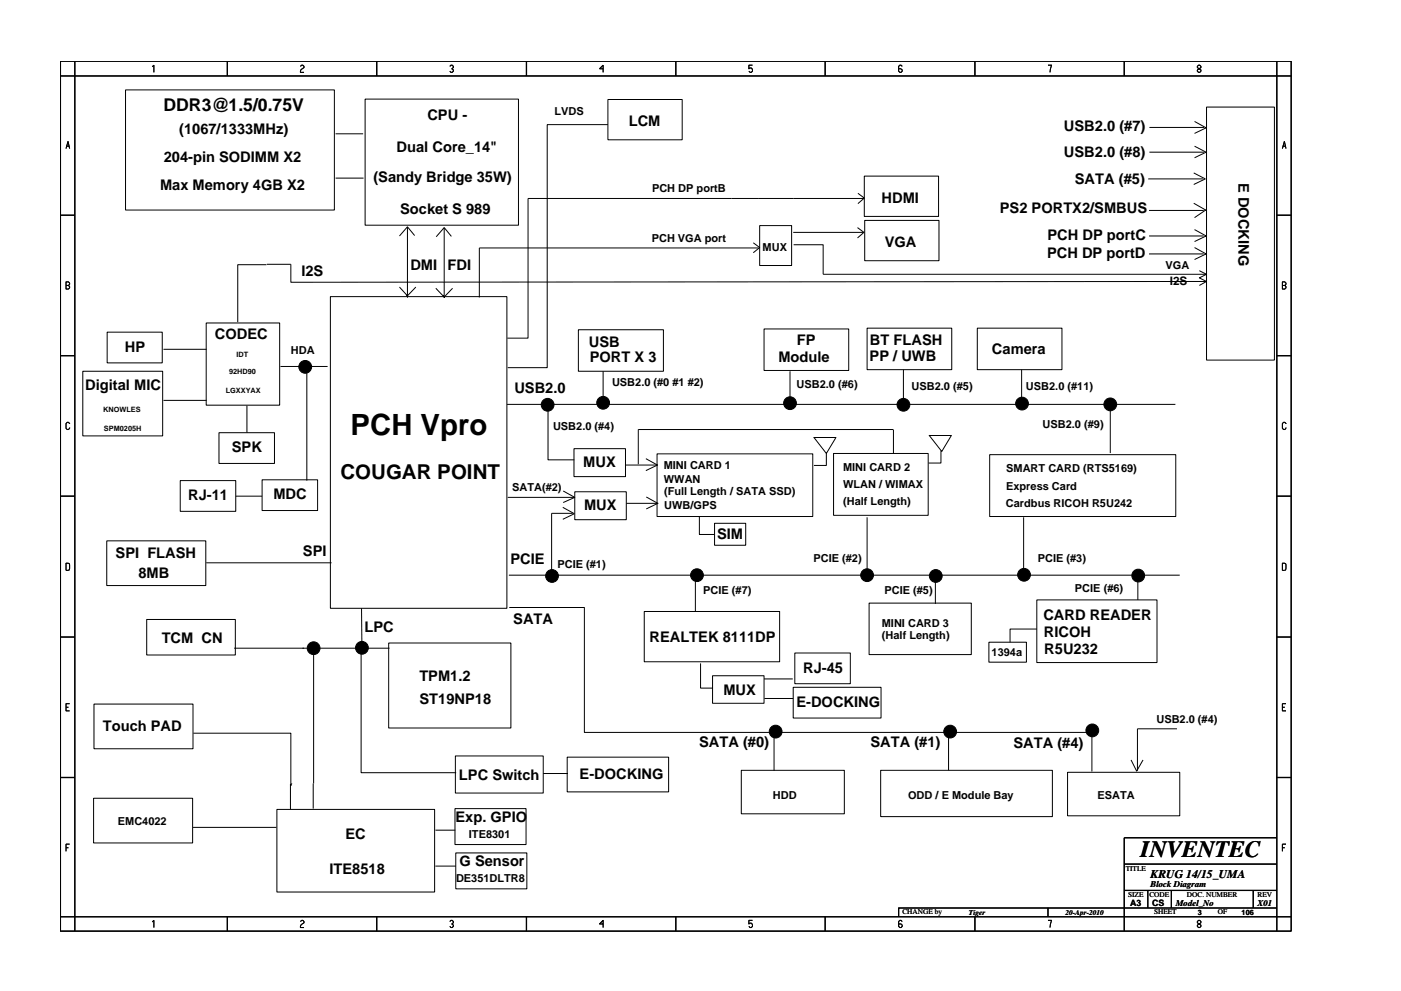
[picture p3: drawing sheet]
<svg xmlns="http://www.w3.org/2000/svg" width="297mm" height="210mm" viewBox="0 0 297 210" stroke-linecap="round" stroke-linejoin="round" font-family="sans-serif">
<g fill="none" stroke="#000" stroke-width=".21">
<path d="M26.6 19.1h44.3v25.5h-44.3zM32.3 14.2l.3-.4v1.6M64 13.8l-.3 .3 .3-.3h.2l.3 .3v.2l-.7 .5-.1 .6h.8h-.8l.1-.6 .7-.5v-.2l-.3-.3zM95.4 14.1l.2-.3h.3l.2 .3v.2l-.3 .3 .3 .2v.3l-.2 .3h-.3l-.2-.3M127.9 14.6h-.8l.8-.8v1.6M158.8 13.8h.7h-.7v.8l.2-.2a.5 .5 0 0 1 .5 .7l-.2 .3h-.3l-.2-.3 .2 .3h.3l.2-.3a.5 .5 0 0 0-.5-.7l-.2 .2zM191.3 14.1l-.3-.3h-.2l-.3 .3v1l.3 .3h.2l.3-.3v-.3l-.3-.2h-.5M222.2 13.8h.8l-.4 1.6M254.1 13.8l-.2 .3v.2l.7 .5v.3l-.2 .3h-.3l-.2-.3v-.3l.7-.5v-.2l-.2-.3zM14 31.5l.4-1.5 .4 1.5M14.1 31h.6M71.1 28.4h5.9"/>
<path d="M71.1 37.8h6M77.4 21h32.5v26.8h-32.5zM128.9 21.1h15.7v8.6h-15.7zM128.9 26.4h-12.9v51.6h-8.4M183.2 37.4h15.8v8.5h-15.8zM243.4 38h11.6M243.7 27h11.6M243.7 32.3h11.6M253.1 36.7l2.5 1.3-2.5 1.1M253.3 25.8l2.4 1.3-2.4 1.2M253.3 31l2.4 1.3-2.4 1.2M255.8 22.7h14.4v53.7h-14.4z"/>
<path d="M271.9 31.5l.4-1.5 .4 1.5M272 31h.6M56.5 56.2h-6.1v12.2M56.6 56.1h5.1v3.8l193.9-.2M86.4 48.2v14.8l-.3-.5M87.9 50l-1.5-1.9-1.7 2M94.2 48.3v14.8l-.3-.5M94.2 48.3l1.5 1.9M94.2 48.3l-1.7 1.9M159.7 51.5l1.4 1-1.4 1.1M160.8 52.6h-59.2v10.5M161.1 47.9h6.7v8.4h-6.7z"/>
<path d="M168.2 49.3h15M168.3 51.9h6.2v6.3h81.2M181.8 48.3l1.4 1-1.4 1.2M181.9 41l1.3 1-1.3 1.2M183.2 42.1h-71.2v29.6h-4.4M183.3 46.8h15.8v8.5h-15.8zM243.6 44.6h11.6M243.6 50.1h11.6M243.6 53.9h11.6M253.1 43.1l2.5 1.5-2.3 1.6M253.3 48.7l2.4 1.4-2.4 1.2M253.3 52.5l2.4 1.4-2.4 1.2"/>
<path d="M254.3 57.4l1.5 .8-1.5 .8 1.5 .7-1.5 .9M14 60.6h.5l.3-.3v-.2l-.3-.3h-.5v1.5h.5l.3-.2v-.3l-.3-.2M17.6 78.8h16.9v13.7h-16.9zM22.7 70.5h11.7v6.5h-11.7zM34.7 74.1h9.1M43.7 68.5h15.6v17.5h-15.6zM59.5 77.8h10M65.1 78.4v23.6M70 62.9h37.5v66.2h-37.5zM84.7 60.9l1.7 1.9 1.8-1.9M92.4 61.2l1.8 1.8 1.8-1.8M122.6 70h18.1v8.8h-18.1z"/>
<path d="M127.9 78.8v7M162 69.8h17.9v8.8h-17.9zM167.5 78.8v7M183.8 69.6h18v8.8h-18zM191.5 78.4v7.1M207.2 69.6h18v8.8h-18zM216.6 78.4v7.1M271.9 60.6h.5l.3-.3v-.2l-.3-.3h-.5v1.5h.5l.3-.2v-.3l-.3-.2M14.8 89.9l-.3-.3h-.2l-.3 .3v1l.3 .2h.2l.3-.4M34.7 84.9h9.1M46.4 91.8h11.8v6.5h-11.8zM52.4 86v5.8"/>
<path d="M107.5 85.8h141.7M116.2 86.4v11.2h5.6M121.7 95.2h10.9v5.9h-10.9zM132.7 98.7h6.8M136.9 97.3l2.5 1.4-2.5 1.2M139.3 96.3h33v13.3h-33zM172.5 92.8h4.7l-2 3.4-2.6-3.4M175.2 96.1v2.6h-2.6M176.7 96.2h20.1v13.1h-20.1zM189.4 91.1h-54.1v7.4M189.4 91.2v5.1M197 92.3l2.7 3.5 2-3.4h-4.7"/>
<path d="M199.5 95.6v2.6h-2.6M209.8 96.5h39.5v13.1h-39.5zM235.4 85.7v10.4M272.7 89.9l-.3-.3h-.3l-.2 .3v1l.2 .2h.3l.3-.4M14 119.5l.7 .1v1.3l-.7 .1zM22.6 114.8h21v9.4h-21zM38.2 102h11.8v6.5h-11.8zM43.7 119.4h26.6M50 105.3h5.6M55.6 101.8h11.7v6.5h-11.7zM107.6 105.5h14.2M119.3 107.6l2.5 1.4-2.5 1.2"/>
<path d="M119.4 104.2l2.5 1.3-2.5 1.1M121.4 108.9h-4.4v13M121.9 104.3h10.9v6h-10.9zM132.8 106.8h6.8M137 105.4l2.5 1.4-2.5 1.2M148.3 109.7v3.7h3.1M151.5 111h6.6v4.7h-6.6zM183.8 109.8v12.1M217 109.8v12.1M271.9 119.5l.7 .1v1.3l-.7 .1zM31.1 131.4h18.8v7.6h-18.8zM49.6 137.5h33"/>
<path d="M66.5 137.7v28.5M76.6 138v25.9h20.1M76.7 129.1v8.5M82.4 136.4h25.9v18.1h-25.9zM107.9 122h142.2M108 128.9h15.9v26.5h107.5M136.6 129.7h28.7v10.7h-28.7zM147.4 122.5v7.2M168.5 138.5h11.8v6.6h-11.8zM184.3 128h21.6v10.9h-21.6zM198.3 122.2v5.9M209.7 136.3h7.9v4.2h-7.9z"/>
<path d="M219.8 127.3h25.5v13.3h-25.5zM219.8 133.5h-5.6v2.8M241.2 122.2v5.1M14 150.1h.5M14.8 149.3h-.8v1.5h.8M19.9 149.4h21v9.5h-21zM41 155.6h20.7v11.1l.2-.5M148.5 140.7v5.3h2.7M151.1 143.4h10.9v5.8h-10.9zM162 144h6.1M162.1 148.2h6.1M164.1 155.4v8.1"/>
<path d="M168.2 145.8h18.6v6.5h-18.6zM201.1 155.2v8.2M231.5 155.6v8.1M249.5 154.6h-8.3v8.9M271.9 150.1h.5M272.7 149.3h-.8v1.5h.8M14 179.1v1.5v-1.5h.8zM14 179.9h.5M19.8 169.4h21v9.4h-21zM40.9 175.5h17.7M58.7 171.7h33.4v17.6h-33.4zM61.6 166.3v5.3"/>
<path d="M66.4 166.2v5.4M92.3 176.1h4.2M96.5 171.6h15v7.6h-15zM96.5 160.4h18.7v7.9h-18.7zM115.2 164.1h5.2M120.3 160.6h21.5v7.4h-21.5zM157.2 163.4h21.8v9.3h-21.8zM186.7 163.4h36.4v9.9h-36.4zM226.3 163.9h23.8v9.2h-23.8zM239.8 161.2l1.2 2.4 1.3-2.4M271.9 179.9h.5M272.7 179.1h-.8v1.5"/>
<path d="M32.3 195.6l.3-.3v1.5M63.7 195.5l.3-.2h.2l.3 .2v.3l-.5 .3-.3 .4v.3h.8M92.3 183.8h4.3M95.6 195.3l-.2 .2 .2-.2h.3l.2 .2v.3l-.3 .2 .3 .3v.2l-.2 .3h-.3l-.2-.3 .2 .3h.3l.2-.3v-.2l-.3-.3 .3-.2v-.3l-.2-.2zM96.6 181h15.1v7.6h-15.1zM127.9 195.3v1.5v-1.5l-.8 .7h.8h-.8zM159.5 195.3h-.7v.7l.2-.1a.5 .5 0 0 1 .5 .6l-.2 .3h-.3l-.2-.3M191.3 195.5l-.3-.2h-.2l-.3 .2v1l.3 .3h.2l.3-.3v-.2l-.3-.3h-.5M222.2 195.3h.8l-.4 1.5 .4-1.5zM254.1 195.3l-.2 .2v.3l.7 .5v.2l-.2 .3h-.3l-.2-.3v-.2l.7-.5v-.3l-.2-.2z"/>
<circle cx="64.7" cy="77.8" r="1.35"/>
<circle cx="116.1" cy="85.9" r="1.35"/>
<circle cx="127.9" cy="85.5" r="1.35"/>
<circle cx="167.5" cy="85.5" r="1.35"/>
<circle cx="191.5" cy="85.9" r="1.35"/>
<circle cx="216.7" cy="85.6" r="1.35"/>
<circle cx="235.4" cy="85.8" r="1.35"/>
<circle cx="66.5" cy="137.5" r="1.35"/>
<circle cx="76.7" cy="137.4" r="1.35"/>
<circle cx="117" cy="122.2" r="1.35"/>
<circle cx="147.8" cy="122" r="1.35"/>
<circle cx="183.8" cy="122" r="1.35"/>
<circle cx="198.4" cy="122.2" r="1.35"/>
<circle cx="217.1" cy="121.9" r="1.35"/>
<circle cx="241.3" cy="122.1" r="1.35"/>
<circle cx="164.5" cy="155.2" r="1.35"/>
<circle cx="201.5" cy="155.2" r="1.35"/>
<circle cx="231.6" cy="155" r="1.35"/>
</g>
<g fill="#000">
<circle cx="64.7" cy="77.8" r="1.35"/>
<circle cx="116.1" cy="85.9" r="1.35"/>
<circle cx="127.9" cy="85.5" r="1.35"/>
<circle cx="167.5" cy="85.5" r="1.35"/>
<circle cx="191.5" cy="85.9" r="1.35"/>
<circle cx="216.7" cy="85.6" r="1.35"/>
<circle cx="235.4" cy="85.8" r="1.35"/>
<circle cx="66.5" cy="137.5" r="1.35"/>
<circle cx="76.7" cy="137.4" r="1.35"/>
<circle cx="117" cy="122.2" r="1.35"/>
<circle cx="147.8" cy="122" r="1.35"/>
<circle cx="183.8" cy="122" r="1.35"/>
<circle cx="198.4" cy="122.2" r="1.35"/>
<circle cx="217.1" cy="121.9" r="1.35"/>
<circle cx="241.3" cy="122.1" r="1.35"/>
<circle cx="164.5" cy="155.2" r="1.35"/>
<circle cx="201.5" cy="155.2" r="1.35"/>
<circle cx="231.6" cy="155" r="1.35"/>
</g>
<g fill="none" stroke="#000" stroke-width=".25">
<path d="M12.8 13h261v184.6h-261zM12.8 16.1h261M15.9 13v184.6M48.2 13v3.1M79.9 13v3.1M111.6 13v3.1M143.3 13v3.1M174.9 13v3.1M206.7 13v3.1M238.4 13v3.1M270.7 13v184.6M12.8 45.7h3.1"/>
<path d="M270.7 45.7h3.1M12.8 75.5h3.1M270.7 75.5h3.1M12.8 105.3h3.1M270.7 105.3h3.1M12.8 135.2h3.1M270.7 135.2h3.1M12.8 165h3.1M270.7 165h3.1M270.7 177.7h-32.3v19.9M12.8 194.5h261M48.2 194.5v3.1"/>
<path d="M79.9 194.5v3.1M111.6 194.5v3.1M143.3 194.5v3.1M174.9 194.5v3.1M206.7 194.5v3.1M222.2 192.6v1.9M238.4 183.3h32.3M238.4 188.9h32.3M243.4 188.9v3.7M248.4 188.9v3.7M265.7 188.9v3.7M270.7 192.6h-80.2v1.9"/>
</g>
<text font-size="6.2" x="74.3" y="92.4">PCH Vpro</text>
<text font-size="5" x="241.8" y="181.9">INVENTEC</text>
<text font-size="4.4" x="72.2" y="101.7">COUGAR POINT</text>
<text font-size="3.7" x="34.7" y="23.7">DDR3@1.5/0.75V</text>
<g font-size="3.1">
<text x="38" y="28.5">(1067/1333MHz)</text>
<text x="90.6" y="25.4">CPU -</text>
<text x="133.3" y="26.6">LCM</text>
<text x="225.6" y="27.8">USB2.0 (#7)</text>
<text x="34.7" y="34.3">204-pin SODIMM X2</text>
<text x="84.1" y="32.2">Dual Core_14&quot;</text>
<text x="225.6" y="33.2">USB2.0 (#8)</text>
<text x="33.9" y="40.4">Max Memory 4GB X2</text>
<text x="79.2" y="38.7">(Sandy Bridge 35W)</text>
<text x="227.9" y="39.1">SATA (#5)</text>
<text x="262.6" y="38.8" transform="rotate(90 262.6 38.8)">E DOCKING</text>
<text x="84.8" y="45.4">Socket S 989</text>
<text x="186.9" y="43">HDMI</text>
<text x="212" y="45.3">PS2 PORTX2/SMBUS</text>
<text x="187.6" y="52.4">VGA</text>
<text x="222.1" y="50.9">PCH DP portC</text>
<text x="63.9" y="58.5">I2S</text>
<text x="87" y="57.4">DMI</text>
<text x="94.9" y="57.4">FDI</text>
<text x="222" y="54.8">PCH DP portD</text>
<text x="45.6" y="71.9">CODEC</text>
<text x="26.5" y="74.6">HP</text>
<text x="124.8" y="73.5">USB</text>
<text x="125" y="76.8">PORT X 3</text>
<text x="165" y="76.8">Module</text>
<text x="169" y="73.1">FP</text>
<text x="184.4" y="76.7">PP / UWB</text>
<text x="184.5" y="73.1">BT FLASH</text>
<text x="210.3" y="75.1">Camera</text>
<text x="18.1" y="82.7">Digital MIC</text>
<text x="109.1" y="83.4">USB2.0</text>
<text x="49.2" y="96">SPK</text>
<text x="123.7" y="99.1">MUX</text>
<text x="39.9" y="106.1">RJ-11</text>
<text x="58" y="106">MDC</text>
<text x="123.8" y="108.3">MUX</text>
<text x="24.5" y="118.4">SPI FLASH</text>
<text x="64.2" y="118">SPI</text>
<text x="108.2" y="119.7">PCIE</text>
<text x="152" y="114.4">SIM</text>
<text x="29.3" y="122.7">8MB</text>
<text x="221.2" y="131.5">CARD READER</text>
<text x="34.3" y="136.5">TCM CN</text>
<text x="77.3" y="134.2">LPC</text>
<text x="108.8" y="132.4">SATA</text>
<text x="137.7" y="136.3">REALTEK 8111DP</text>
<text x="221.3" y="135.2">RICOH</text>
<text x="170.3" y="142.7">RJ-45</text>
<text x="221.4" y="138.7">R5U232</text>
<text x="88.9" y="144.6">TPM1.2</text>
<text x="88.9" y="149.4">ST19NP18</text>
<text x="153.4" y="147.4">MUX</text>
<text x="168.9" y="149.9">E-DOCKING</text>
<text x="21.8" y="155.2">Touch PAD</text>
<text x="148.2" y="158.6">SATA (#0)</text>
<text x="184.5" y="158.6">SATA (#1)</text>
<text x="214.9" y="158.6">SATA (#4)</text>
<text x="97.3" y="165.6">LPC Switch</text>
<text x="122.9" y="165.3">E-DOCKING</text>
<text x="73.2" y="178">EC</text>
<text x="96.6" y="174.4">Exp. GPIO</text>
<text x="69.8" y="185.5">ITE8518</text>
<text x="97.4" y="183.8">G Sensor</text>
</g>
<g font-size="2.5">
<text x="248" y="60.5">I2S</text>
<text x="244" y="186.3">KRUG 14/15_UMA</text>
</g>
<g font-size="2.3">
<text x="117.6" y="24.4">LVDS</text>
<text x="138.2" y="40.7">PCH DP portB</text>
<text x="138.2" y="51.4">PCH VGA port</text>
<text x="161.7" y="53.2">MUX</text>
<text x="247.1" y="57.1">VGA</text>
<text x="61.7" y="75.1">HDA</text>
<text x="129.8" y="82">USB2.0 (#0 #1 #2)</text>
<text x="168.9" y="82.4">USB2.0 (#6)</text>
<text x="193.3" y="82.7">USB2.0 (#5)</text>
<text x="217.5" y="82.7">USB2.0 (#11)</text>
<text x="117.3" y="91.1">USB2.0 (#4)</text>
<text x="221.1" y="90.7">USB2.0 (#9)</text>
<text x="140.7" y="99.5">MINI CARD 1</text>
<text x="178.8" y="99.9">MINI CARD 2</text>
<text x="213.3" y="100.1">SMART CARD (RTS5169)</text>
<text x="108.6" y="104.3">SATA(#2)</text>
<text x="140.8" y="102.4">WWAN</text>
<text x="140.8" y="105.1">(Full Length / SATA SSD)</text>
<text x="178.8" y="103.5">WLAN / WIMAX</text>
<text x="178.8" y="107.2">(Half Length)</text>
<text x="213.3" y="107.6">Cardbus RICOH R5U242</text>
<text x="213.3" y="103.9">Express Card</text>
<text x="140.8" y="108.1">UWB/GPS</text>
<text x="172.5" y="119.2">PCIE (#2)</text>
<text x="220" y="119.2">PCIE (#3)</text>
<text x="118.2" y="120.4">PCIE (#1)</text>
<text x="187.5" y="125.9">PCIE (#5)</text>
<text x="227.9" y="125.6">PCIE (#6)</text>
<text x="149.1" y="126">PCIE (#7)</text>
<text x="187" y="133">MINI CARD 3</text>
<text x="187" y="135.5">(Half Length)</text>
<text x="210.2" y="139.1">1394a</text>
<text x="245.2" y="153.4">USB2.0 (#4)</text>
<text x="163.9" y="169.4">HDD</text>
<text x="192.5" y="169.4">ODD / E Module Bay</text>
<text x="232.7" y="169.4">ESATA</text>
<text x="25" y="175">EMC4022</text>
<text x="99.4" y="177.7">ITE8301</text>
<text x="96.7" y="187.2">DE351DLTR8</text>
</g>
<g font-size="1.9">
<text x="244" y="188.2">Block Diagram</text>
<text x="239.6" y="192.2">A3</text>
<text x="244.3" y="192.3">CS</text>
<text x="249.3" y="192.2">Model_No</text>
<text x="266.6" y="192.2">X01</text>
</g>
<g font-size="1.6">
<text x="50.2" y="75.8">IDT</text>
<text x="47.9" y="83.5">LGXXYAX</text>
<text x="48.6" y="79.3">92HD90</text>
<text x="21.9" y="87.4">KNOWLES</text>
<text x="22" y="91.4">SPM0205H</text>
<text x="238.7" y="184.8">TITLE</text>
<text x="239.2" y="190.4">SIZE</text>
<text x="243.7" y="190.4">CODE</text>
<text x="251.7" y="190.4">DOC. NUMBER</text>
<text x="266.6" y="190.4">REV</text>
<text x="191.3" y="193.8">CHANGE by</text>
<text x="205.4" y="194.1">Tiger</text>
<text x="225.9" y="194.1">20-Apr-2010</text>
<text x="244.7" y="193.8">SHEET</text>
<text x="253.9" y="194.1">3</text>
<text x="258.2" y="193.8">OF</text>
<text x="263.3" y="194.1">106</text>
</g>
</svg>
